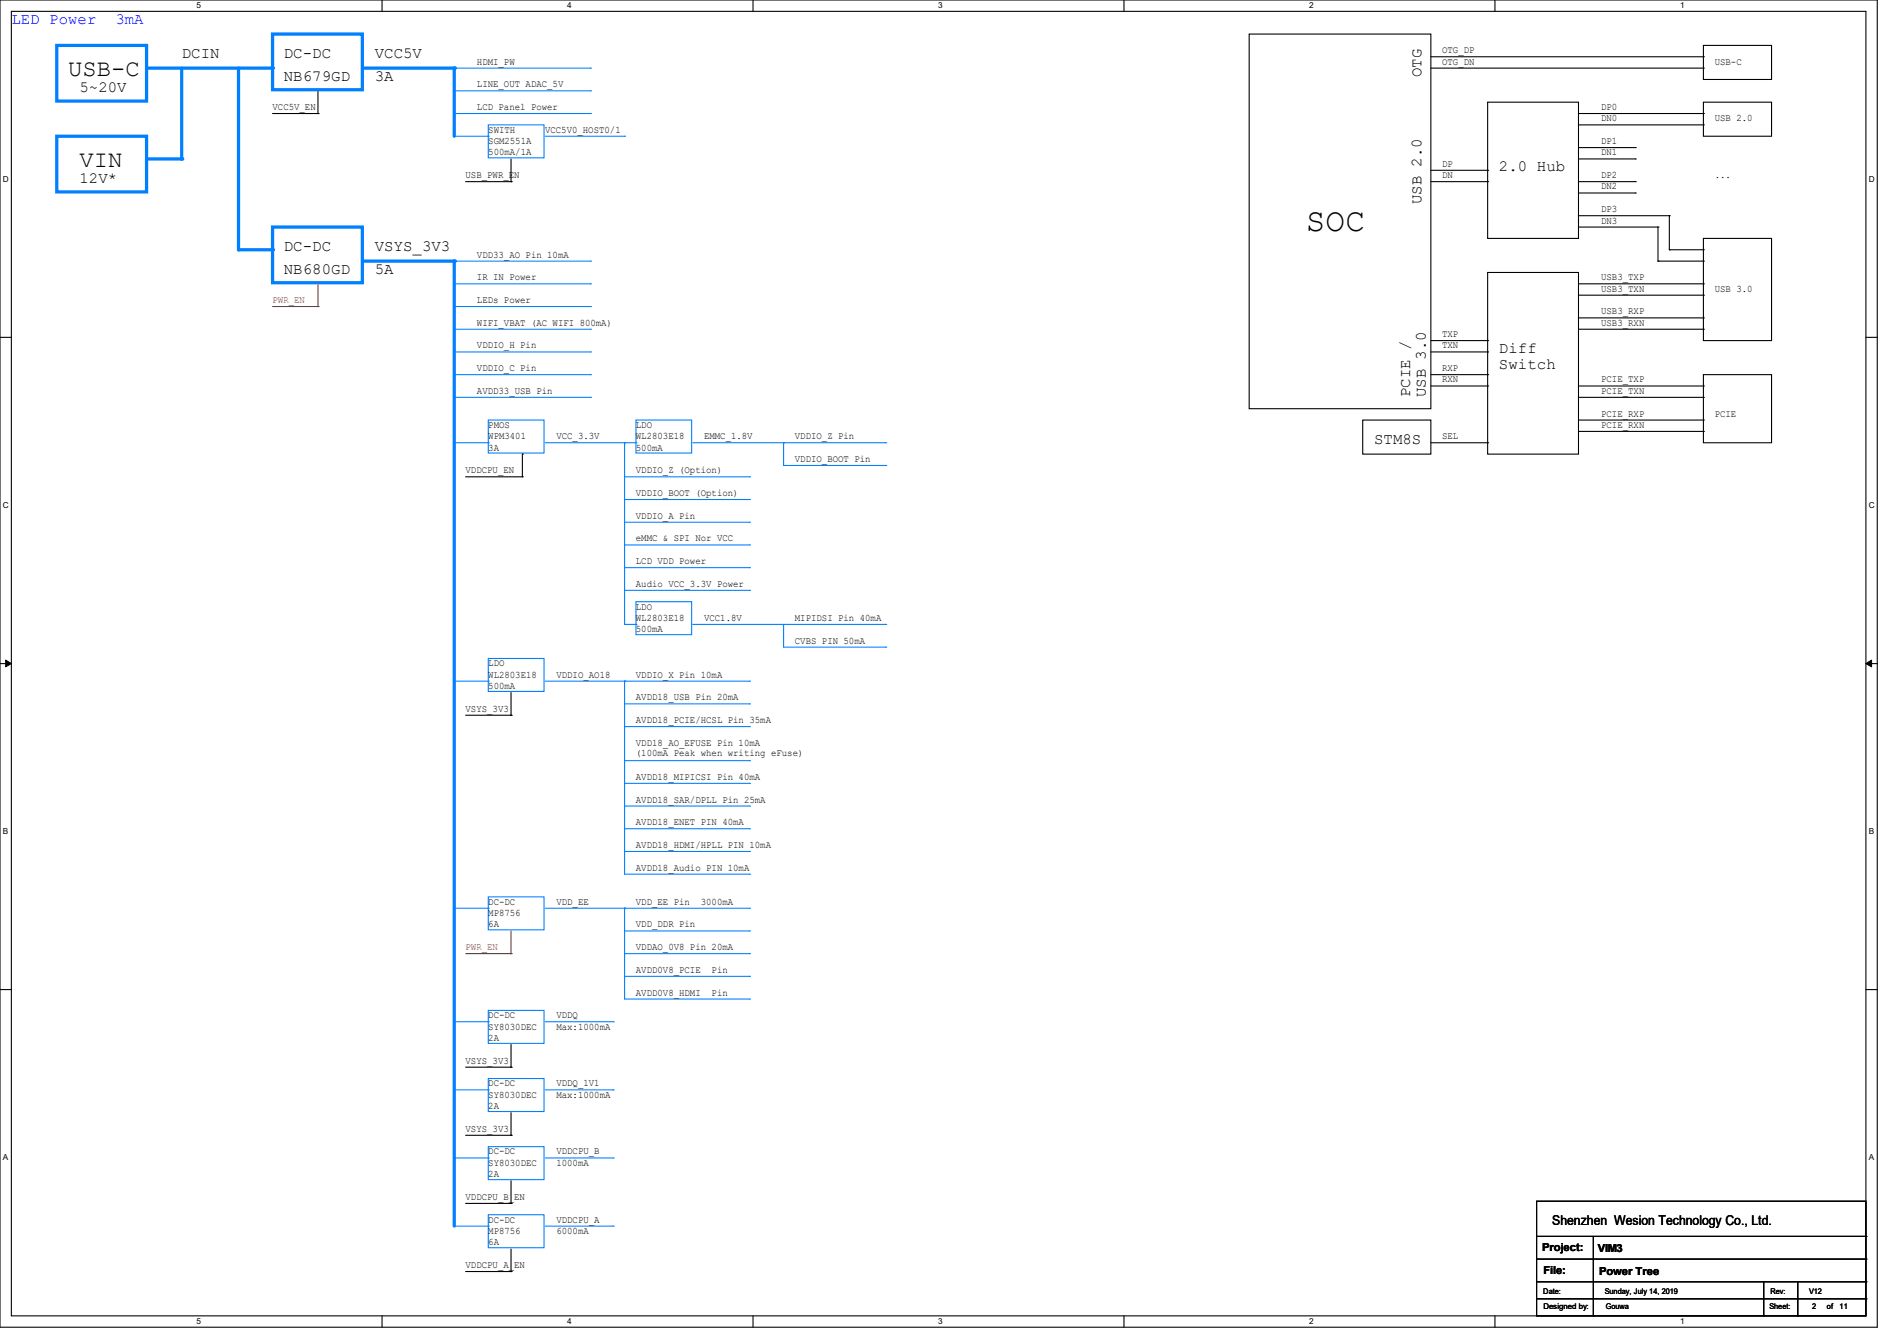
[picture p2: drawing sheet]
<svg xmlns="http://www.w3.org/2000/svg" width="297mm" height="210mm" viewBox="0 0 297 210" stroke-linecap="round" stroke-linejoin="round" font-family="sans-serif">
<path d="M0 0h293.9v207.9h-293.9zM1.8 1.8h290.3v204.3h-290.3z" fill="none" stroke="#000" stroke-width=".17"/>
<g fill="#fff">
<path d="M30.8 .2h.7v1.4h-.7z"/>
<path d="M30.8 206.2h.7v1.4h-.7z"/>
</g>
<path d="M59.8 0v1.8M59.8 206.1v1.8" fill="none" stroke="#000" stroke-width=".17"/>
<g fill="#fff">
<path d="M88.8 .2h.7v1.4h-.7z"/>
<path d="M88.8 206.2h.7v1.4h-.7z"/>
</g>
<path d="M117.9 0v1.8M117.9 206.1v1.8" fill="none" stroke="#000" stroke-width=".17"/>
<g fill="#fff">
<path d="M146.9 .2h.7v1.4h-.7z"/>
<path d="M146.9 206.2h.7v1.4h-.7z"/>
</g>
<path d="M176 0v1.8M176 206.1v1.8" fill="none" stroke="#000" stroke-width=".17"/>
<g fill="#fff">
<path d="M205 .2h.7v1.4h-.7z"/>
<path d="M205 206.2h.7v1.4h-.7z"/>
</g>
<path d="M234.1 0v1.8M234.1 206.1v1.8" fill="none" stroke="#000" stroke-width=".17"/>
<g fill="#fff">
<path d="M263.1 .2h.6v1.4h-.6z"/>
<path d="M263.1 206.2h.6v1.4h-.6z"/>
<path d="M.5 27.3h.9v1.4h-.9z"/>
<path d="M292.6 27.3h.9v1.4h-.9z"/>
<path d="M.5 78.4h.9v1.4h-.9z"/>
<path d="M292.6 78.4h.9v1.4h-.9z"/>
</g>
<path d="M0 52.8h1.8M292.1 52.8h1.8" fill="none" stroke="#000" stroke-width=".17"/>
<g fill="#fff">
<path d="M.5 129.5h.8v1.4h-.8z"/>
<path d="M292.6 129.5h.8v1.4h-.8z"/>
</g>
<path d="M0 103.9h1.8M292.1 103.9h1.8" fill="none" stroke="#000" stroke-width=".17"/>
<path d="M.9 103.4l.9 .5-.9 .5zM292.1 103.9l.9-.5v1z" fill="#000" stroke="#000" stroke-width=".16"/>
<g fill="#fff">
<path d="M.5 180.5h.8v1.4h-.8z"/>
<path d="M292.6 180.5h.8v1.4h-.8z"/>
</g>
<path d="M72.9 74.7h8.9M81.8 74.7h.1M0 155h1.8M292.1 155h1.8M80 167.1h.1M80 163.6v3.5" fill="none" stroke="#000" stroke-width=".17"/>
<path d="M85.3 69.3h14.3M97.8 69.3h.1M97.8 69.3v28.5M99.6 69.3h.1M122.7 69.3h.1M122.7 69.3v3.6h16M138.7 72.9h.1M71.1 106.7h5.4M76.5 106.7h.1M97.8 142.2h.1M97.8 142.2v14.3" fill="none" stroke="#0080ff" stroke-width=".17"/>
<path d="M71.1 40.9v151.1" fill="none" stroke="#0080ff" stroke-width=".51"/>
<circle cx="71.1" cy="40.9" r=".25" fill="#0080ff"/>
<path d="M85.3 106.7h12.5M97.8 106.7h.1M85.3 142.2h12.5M97.8 142.2h.1" fill="none" stroke="#0080ff" stroke-width=".17"/>
<path d="M71.1 10.7v10.6" fill="none" stroke="#0080ff" stroke-width=".51"/>
<circle cx="71.1" cy="10.7" r=".25" fill="#0080ff"/>
<g fill="none" stroke="#0080ff" stroke-width=".17">
<path d="M76.5 19.6h8.7v5.1h-8.7zM85.3 21.3h12.5M97.8 21.3h.1M71.1 40.9h21.4M71.1 44.4h21.4M71.1 48h21.4M71.1 51.6h21.4M71.1 55.1h21.4M71.1 58.7h21.4M92.5 40.9h.1M92.5 44.4h.1M92.5 48h.1"/>
<path d="M92.5 51.6h.1M92.5 55.1h.1M92.5 58.7h.1M71.1 62.2h21.4M76.5 65.8h8.7v5.2h-8.7zM92.5 62.2h.1M97.8 78.2h19.5M97.8 74.7h19.5M99.6 65.8h8.7v5.2h-8.7zM108.5 69.3h30.2M117.3 78.2h.1M117.3 74.7h.1"/>
<path d="M138.7 69.3h.1M97.8 97.8h1.8M97.8 92.5h19.5M97.8 88.9h19.5M97.8 85.3h19.5M97.8 81.8h19.5M99.6 94.2h8.7v5.2h-8.7zM99.6 97.8h.1M108.5 97.8h30.2M117.3 92.5h.1M117.3 88.9h.1M117.3 85.3h.1"/>
<path d="M117.3 81.8h.1M122.7 97.8h.1M122.7 97.8v3.5h16M138.7 97.8h.1M76.5 103.1h8.7v5.2h-8.7zM97.8 106.7h.1M97.8 106.7h19.5M97.8 110.2h19.5M97.8 113.8h19.5M97.8 119.1h19.5M97.8 106.7v30.2h19.5M117.3 106.7h.1"/>
<path d="M117.3 110.2h.1M117.3 113.8h.1M117.3 119.1h.1M138.7 101.3h.1M97.8 122.7h19.5M97.8 126.2h19.5M97.8 129.8h19.5M97.8 133.3h19.5M117.3 122.7h.1M117.3 126.2h.1M117.3 129.8h.1M117.3 133.3h.1"/>
<path d="M117.3 136.9h.1M71.1 142.2h5.4M76.5 140.5h8.7v5.1h-8.7zM76.5 158.2h8.7v5.2h-8.7zM76.5 142.2h.1M97.8 142.2h19.5M97.8 145.8h19.5M97.8 149.4h19.5M97.8 152.9h19.5M97.8 156.5h19.5M117.3 142.2h.1M117.3 145.8h.1"/>
<path d="M117.3 149.4h.1M117.3 152.9h.1M117.3 156.5h.1M71.1 160h5.4M71.1 170.7h5.4M76.5 168.9h8.7v5.2h-8.7zM76.5 179.6h8.7v5.1h-8.7zM76.5 160h.1M76.5 170.7h.1M85.3 160h10.7M85.3 170.7h10.7M96 160h.1"/>
<path d="M96 170.7h.1M71.1 181.4h5.4M71.1 192h5.4M76.5 190.2h8.7v5.2h-8.7zM76.5 181.4h.1M76.5 192h.1M85.3 181.4h10.7M85.3 192h10.7M96 181.4h.1M96 192h.1"/>
</g>
<g fill="none" stroke="#000" stroke-width=".17">
<path d="M42.7 17.8h7.1M49.8 17.8h.1M49.8 14.2v3.6M195.6 5.3h28.4v58.7h-28.4zM224 8.9h42.7M224 10.7h42.7M232.9 16h14.2v21.3h-14.2zM247.1 17.8h19.6M247.1 19.6h19.6M266.7 16h10.7v5.3h-10.7zM266.7 7.1h10.7v5.3h-10.7zM266.7 17.8h.1"/>
<path d="M266.7 19.6h.1M266.7 8.9h.1M266.7 10.7h.1M72.9 28.4h7.1M80 28.4h.1M80 24.9v3.5M224 26.7h8.9M224 28.4h8.9M232.9 26.7h.1M232.9 28.4h.1M247.1 28.4h8.9M247.1 23.1h8.9"/>
<path d="M247.1 24.9h8.9M247.1 30.2h8.9M247.1 33.8h14.3M247.1 35.6h12.5M256 23.1h.1M256 24.9h.1M256 28.4h.1M256 30.2h.1M259.6 35.6h.1M259.6 35.6v5.3M261.4 33.8h.1M261.4 39.1h.1"/>
<path d="M261.4 33.8v5.3M261.4 39.1h5.3M266.7 37.3h10.7v16h-10.7zM266.7 39.1h.1M224 53.3h8.9M224 55.1h8.9M224 58.7h8.9M232.9 42.7h14.2v28.4h-14.2zM232.9 53.3h.1M232.9 55.1h.1M232.9 58.7h.1M247.1 46.2h19.6"/>
<path d="M247.1 44.4h19.6M247.1 49.8h19.6M247.1 51.6h19.6M259.6 40.9h.1M259.6 40.9h7.1M266.7 58.7h10.7v10.6h-10.7zM266.7 40.9h.1M266.7 46.2h.1M266.7 44.4h.1M266.7 49.8h.1M266.7 51.6h.1M81.8 71.1h.1"/>
<path d="M81.8 71.1v3.6M213.4 65.8h10.6v5.3h-10.6zM224 60.5h8.9M224 69.3h8.9M232.9 60.5h.1M232.9 69.3h.1M247.1 60.5h19.6M247.1 62.2h19.6M247.1 65.8h19.6M247.1 67.6h19.6M266.7 60.5h.1M266.7 62.2h.1"/>
<path d="M266.7 65.8h.1M266.7 67.6h.1M72.9 167.1h7.1M72.9 177.8h7.1M80 167.1h.1M80 177.8h.1M80 174.2v3.6M72.9 188.5h7.1M72.9 199.1h7.1M80 188.5h.1M80 199.1h.1M80 184.9v3.6"/>
<path d="M80 195.6v3.5"/>
</g>
<path d="M56.9 40.9h14.2" fill="none" stroke="#0080ff" stroke-width=".51"/>
<circle cx="71.1" cy="40.9" r=".25" fill="#0080ff"/>
<path d="M56.9 10.7h14.2" fill="none" stroke="#0080ff" stroke-width=".51"/>
<circle cx="71.1" cy="10.7" r=".25" fill="#0080ff"/>
<path d="M8.9 7.1h14v8.7h-14zM23.1 10.7h19.6M42.7 5.3h14v8.8h-14zM8.9 21.3h14v8.8h-14zM42.7 35.6h14v8.7h-14z" fill="none" stroke="#0080ff" stroke-width=".51"/>
<circle cx="42.7" cy="10.7" r=".25" fill="#0080ff"/>
<path d="M23.1 24.9h5.3" fill="none" stroke="#0080ff" stroke-width=".51"/>
<circle cx="28.4" cy="24.9" r=".25" fill="#0080ff"/>
<path d="M37.3 39.1h5.4" fill="none" stroke="#0080ff" stroke-width=".51"/>
<circle cx="42.7" cy="39.1" r=".25" fill="#0080ff"/>
<path d="M28.4 10.7v14.2" fill="none" stroke="#0080ff" stroke-width=".51"/>
<circle cx="28.4" cy="24.9" r=".25" fill="#0080ff"/>
<path d="M37.3 10.7v28.4" fill="none" stroke="#0080ff" stroke-width=".51"/>
<circle cx="37.3" cy="39.1" r=".25" fill="#0080ff"/>
<path d="M71.1 10.7h21.4M71.1 14.2h21.4M71.1 17.8h21.4M92.5 10.7h.1M92.5 14.2h.1M92.5 17.8h.1M71.1 21.3h5.4M76.5 21.3h.1M71.1 69.3h5.4M76.5 69.3h.1" fill="none" stroke="#0080ff" stroke-width=".17"/>
<g fill="none" stroke="#000" stroke-width=".17">
<path d="M72.9 112h7.1M80 112h.1M80 108.5v3.5M240.6 188.1h51.5v18h-51.5zM240.6 193.6h51.5M240.6 197.2h51.5M249.5 193.6v12.5M292.1 193.6h.1M292.1 197.2h.1M240.6 200.7h51.5M240.6 203.4h51.5M249.5 206.1h.1"/>
<path d="M276.1 206.1h.1M276.1 200.7v5.4M281.5 206.1h.1M281.5 200.7v5.4M292.1 200.7h.1M292.1 203.4h.1"/>
</g>
<path d="M42.7 48h7.1M49.8 48h.1M49.8 44.4v3.6M72.9 149.4h7.1M80 149.4h.1M80 145.8v3.6" fill="none" stroke="#f00" stroke-width=".17"/>
<text font-size="5.1" x="204.5" y="36.1">SOC</text>
<g font-size="3.7">
<text x="10.7" y="11.9">USB-C</text>
<text x="12.4" y="26.1">VIN</text>
</g>
<g font-size="2.5" fill="#00f">
<text x="1.8" y="3.7">LED Power</text>
<text x="18.1" y="3.7">3mA</text>
</g>
<g font-size="2.5">
<text x="28.4" y="9.1">DCIN</text>
<text x="44.4" y="9.1">DC-DC</text>
<text x="58.7" y="9.1">VCC5V</text>
<text x="12.4" y="14.4">5~20V</text>
<text x="44.4" y="12.6">NB679GD</text>
<text x="58.7" y="12.6">3A</text>
<text x="222.6" y="12.1" transform="rotate(-90 222.6 12.1)">OTG</text>
<text x="12.4" y="28.6">12V*</text>
<text x="234.7" y="26.8">2.0 Hub</text>
<text x="222.6" y="32" transform="rotate(-90 222.6 32)">USB 2.0</text>
<text x="44.4" y="39.3">DC-DC</text>
<text x="58.7" y="39.3">VSYS_3V3</text>
<text x="44.4" y="42.8">NB680GD</text>
<text x="58.7" y="42.8">5A</text>
<text x="234.7" y="55.3">Diff</text>
<text x="234.7" y="57.7">Switch</text>
<text x="220.8" y="62.2" transform="rotate(-90 220.8 62.2)">PCIE /</text>
<text x="223.3" y="62.2" transform="rotate(-90 223.3 62.2)">USB 3.0</text>
<text x="215.1" y="69.5">STM8S</text>
</g>
<text font-size="2.1" x="243" y="191.9">Shenzhen Wesion Technology Co., Ltd.</text>
<g font-size="1.7">
<text x="241.5" y="196">Project:</text>
<text x="250.1" y="196.1">VIM3</text>
<text x="241.6" y="199.5">File:</text>
<text x="250.4" y="199.7">Power Tree</text>
</g>
<g font-size="1.6">
<text x="74.7" y="10.1">HDMI_PW</text>
<text x="225.8" y="8.3">OTG_DP</text>
<text x="225.8" y="10.1">OTG_DN</text>
<text x="268.5" y="10.1">USB-C</text>
<text x="42.7" y="17.2">VCC5V_EN</text>
<text x="74.7" y="13.7">LINE_OUT ADAC_5V</text>
<text x="74.7" y="17.2">LCD Panel Power</text>
<text x="250.7" y="17.2">DP0</text>
<text x="76.5" y="22.6">SGM2551A</text>
<text x="76.5" y="20.8">SWITH</text>
<text x="85.3" y="20.8">VCC5V0_HOST0/1</text>
<text x="250.7" y="19">DN0</text>
<text x="250.7" y="22.6">DP1</text>
<text x="268.5" y="19">USB 2.0</text>
<text x="72.9" y="27.9">USB_PWR_EN</text>
<text x="76.5" y="24.3">500mA/1A</text>
<text x="225.8" y="26.1">DP</text>
<text x="225.8" y="27.9">DN</text>
<text x="250.7" y="24.3">DN1</text>
<text x="250.7" y="27.9">DP2</text>
<text x="250.7" y="29.7">DN2</text>
<text x="268.5" y="27.9">...</text>
<text x="250.7" y="33.2">DP3</text>
<text x="250.7" y="35">DN3</text>
<text x="74.7" y="40.3">VDD33_AO Pin 10mA</text>
<text x="74.7" y="43.9">IR IN Power</text>
<text x="74.7" y="47.5">LEDs Power</text>
<text x="250.7" y="43.9">USB3_TXP</text>
<text x="250.7" y="45.7">USB3_TXN</text>
<text x="268.5" y="45.7">USB 3.0</text>
<text x="74.7" y="51">WIFI_VBAT (AC WIFI 800mA)</text>
<text x="225.8" y="52.8">TXP</text>
<text x="250.7" y="49.2">USB3_RXP</text>
<text x="250.7" y="51">USB3_RXN</text>
<text x="74.7" y="54.6">VDDIO_H Pin</text>
<text x="74.7" y="58.1">VDDIO_C Pin</text>
<text x="225.8" y="54.6">TXN</text>
<text x="225.8" y="58.1">RXP</text>
<text x="225.8" y="59.9">RXN</text>
<text x="250.7" y="59.9">PCIE_TXP</text>
<text x="74.7" y="61.7">AVDD33_USB Pin</text>
<text x="250.7" y="61.7">PCIE_TXN</text>
<text x="250.7" y="65.2">PCIE_RXP</text>
<text x="268.5" y="65.2">PCIE</text>
<text x="76.5" y="67">PMOS</text>
<text x="76.5" y="68.8">WPM3401</text>
<text x="76.5" y="70.6">3A</text>
<text x="87.1" y="68.8">VCC_3.3V</text>
<text x="99.6" y="67">LDO</text>
<text x="99.6" y="68.8">WL2803E18</text>
<text x="99.6" y="70.6">500mA</text>
<text x="110.2" y="68.8">EMMC_1.8V</text>
<text x="124.5" y="68.8">VDDIO_Z Pin</text>
<text x="225.8" y="68.8">SEL</text>
<text x="250.7" y="67">PCIE_RXN</text>
<text x="72.9" y="74.1">VDDCPU_EN</text>
<text x="99.6" y="77.7">VDDIO_BOOT (Option)</text>
<text x="99.6" y="74.1">VDDIO_Z (Option)</text>
<text x="124.5" y="72.3">VDDIO_BOOT Pin</text>
<text x="99.6" y="81.2">VDDIO_A Pin</text>
<text x="99.6" y="88.3">LCD VDD Power</text>
<text x="99.6" y="84.8">eMMC &amp; SPI Nor VCC</text>
<text x="99.6" y="95.5">LDO</text>
<text x="99.6" y="91.9">Audio VCC_3.3V Power</text>
<text x="99.6" y="97.2">WL2803E18</text>
<text x="99.6" y="99">500mA</text>
<text x="110.2" y="97.2">VCC1.8V</text>
<text x="124.5" y="100.8">CVBS PIN 50mA</text>
<text x="124.5" y="97.2">MIPIDSI Pin 40mA</text>
<text x="76.5" y="106.1">WL2803E18</text>
<text x="76.5" y="104.3">LDO</text>
<text x="76.5" y="107.9">500mA</text>
<text x="87.1" y="106.1">VDDIO_AO18</text>
<text x="99.6" y="106.1">VDDIO_X Pin 10mA</text>
<text x="72.9" y="111.5">VSYS_3V3</text>
<text x="99.6" y="109.7">AVDD18_USB Pin 20mA</text>
<text x="99.6" y="113.2">AVDD18_PCIE/HCSL Pin 35mA</text>
<text x="99.6" y="116.8">VDD18_AO_EFUSE Pin 10mA</text>
<text x="99.6" y="118.4">(100mA Peak when writing eFuse)</text>
<text x="99.6" y="122.1">AVDD18_MIPICSI Pin 40mA</text>
<text x="99.6" y="125.7">AVDD18_SAR/DPLL Pin 25mA</text>
<text x="99.6" y="129.2">AVDD18_ENET PIN 40mA</text>
<text x="99.6" y="132.8">AVDD18_HDMI/HPLL PIN 10mA</text>
<text x="99.6" y="136.4">AVDD18_Audio PIN 10mA</text>
<text x="76.5" y="143.5">MP8756</text>
<text x="76.5" y="141.7">DC-DC</text>
<text x="87.1" y="141.7">VDD_EE</text>
<text x="99.6" y="141.7">VDD_EE Pin</text>
<text x="109.7" y="141.7">3000mA</text>
<text x="76.5" y="145.2">6A</text>
<text x="99.6" y="145.2">VDD_DDR Pin</text>
<text x="99.6" y="148.8">VDDAO_0V8 Pin 20mA</text>
<text x="99.6" y="152.4">AVDD0V8_PCIE</text>
<text x="99.6" y="155.9">AVDD0V8_HDMI</text>
<text x="111.4" y="152.4">Pin</text>
<text x="111.4" y="155.9">Pin</text>
<text x="76.5" y="161.2">SY8030DEC</text>
<text x="76.5" y="159.5">DC-DC</text>
<text x="87.1" y="159.5">VDDQ</text>
<text x="87.1" y="161.2">Max:1000mA</text>
<text x="72.9" y="166.6">VSYS_3V3</text>
<text x="76.5" y="163">2A</text>
<text x="76.5" y="171.9">SY8030DEC</text>
<text x="76.5" y="170.1">DC-DC</text>
<text x="76.5" y="173.7">2A</text>
<text x="87.1" y="170.1">VDDQ_1V1</text>
<text x="87.1" y="171.9">Max:1000mA</text>
<text x="72.9" y="177.2">VSYS_3V3</text>
<text x="76.5" y="182.6">SY8030DEC</text>
<text x="76.5" y="180.8">DC-DC</text>
<text x="76.5" y="184.4">2A</text>
<text x="87.1" y="180.8">VDDCPU_B</text>
<text x="87.1" y="182.6">1000mA</text>
<text x="72.9" y="187.9">VDDCPU_B_EN</text>
<text x="76.5" y="191.5">DC-DC</text>
<text x="87.1" y="191.5">VDDCPU_A</text>
<text x="76.5" y="193.2">MP8756</text>
<text x="76.5" y="195">6A</text>
<text x="87.1" y="193.2">6000mA</text>
<text x="72.9" y="198.6">VDDCPU_A_EN</text>
</g>
<g font-size="1.6" fill="#f00">
<text x="42.7" y="47.5">PWR_EN</text>
<text x="72.9" y="148.8">PWR_EN</text>
</g>
<g font-size="1.3">
<text x="30.8" y="1.3">5</text>
<text x="88.8" y="1.3">4</text>
<text x="146.9" y="1.3">3</text>
<text x="205" y="1.3">2</text>
<text x="263.1" y="1.3">1</text>
<text x=".5" y="28.4">D</text>
<text x="292.6" y="28.4">D</text>
<text x=".5" y="79.5">C</text>
<text x="292.6" y="79.5">C</text>
<text x=".5" y="130.6">B</text>
<text x="292.6" y="130.6">B</text>
<text x=".5" y="181.7">A</text>
<text x="292.6" y="181.7">A</text>
<text x="30.8" y="207.4">5</text>
<text x="88.8" y="207.4">4</text>
<text x="146.9" y="207.4">3</text>
<text x="205" y="207.4">2</text>
<text x="263.1" y="207.4">1</text>
</g>
<g font-size="1.2">
<text x="241.6" y="202.6">Date:</text>
<text x="251.2" y="202.6">Sunday, July 14, 2019</text>
<text x="277.2" y="202.6">Rev:</text>
<text x="283.2" y="202.6">V12</text>
<text x="241.6" y="205.1">Designed by:</text>
<text x="251.4" y="205.1">Gouwa</text>
<text x="277" y="205.1">Sheet:</text>
<text x="283.8" y="205.1">2</text>
<text x="286" y="205.1">of</text>
<text x="288" y="205.1">11</text>
</g>
</svg>
